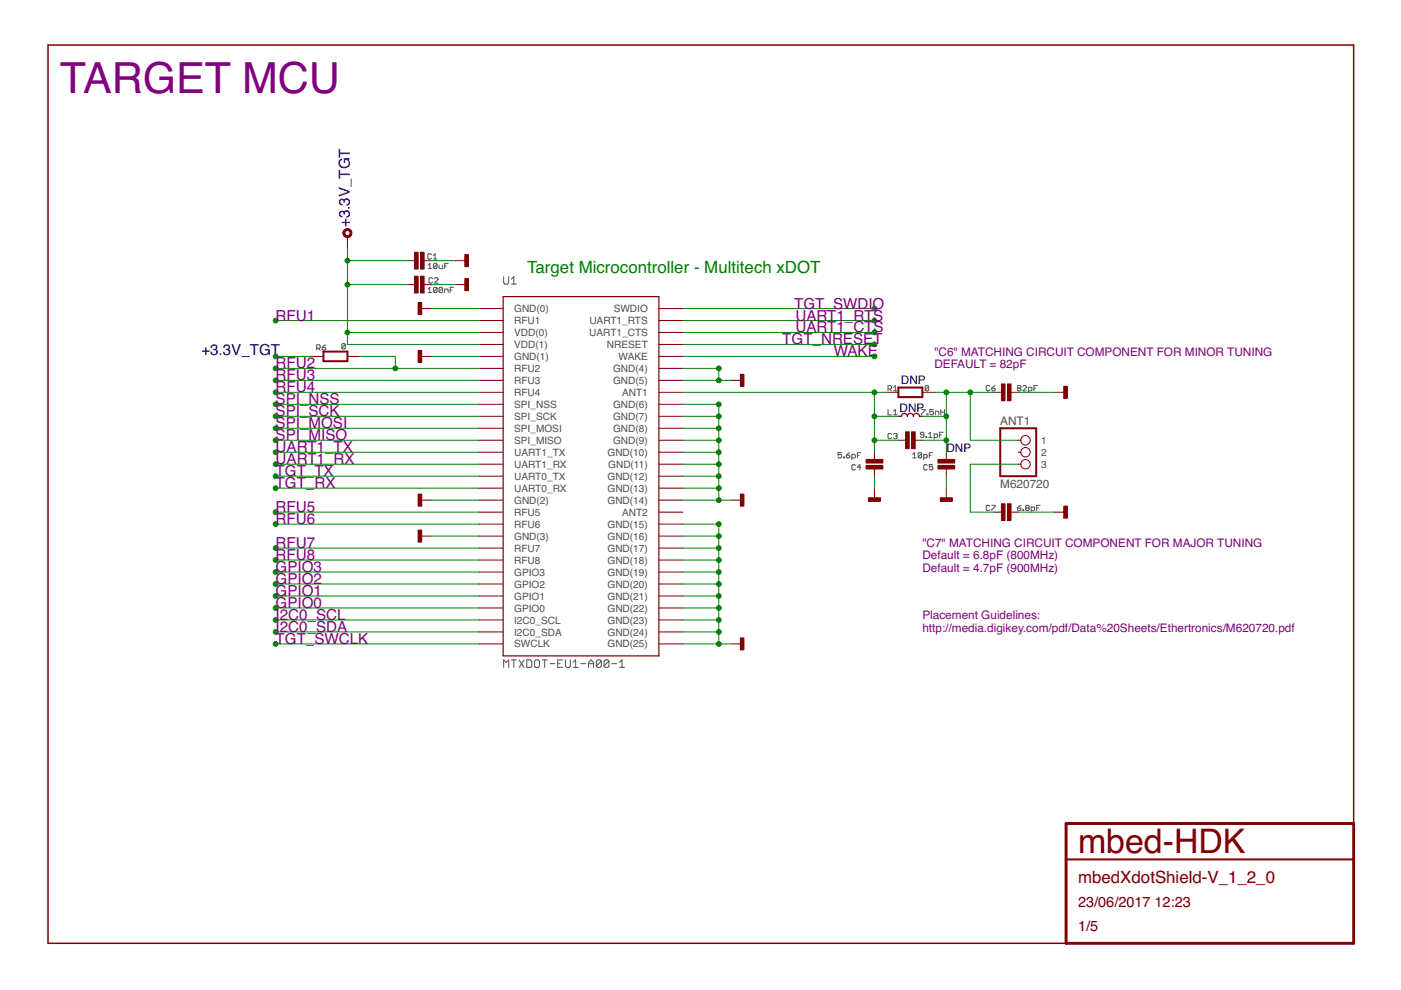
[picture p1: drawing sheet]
<svg xmlns="http://www.w3.org/2000/svg" width="297mm" height="210mm" viewBox="0 0 297 210" stroke-linecap="round" stroke-linejoin="round" font-family="sans-serif">
<g fill="none" stroke="#505050" stroke-width=".21">
<path d="M90.8 56.2l.3-.4v1.2M90.8 57h.7M91.5 54l-.2-.2h-.4l-.2 .2v.7l.2 .2h.4l.2-.2M91.7 59.1l-.2-.2h-.4l-.1 .2v.7l.1 .2h.4l.2-.2M91.9 54.9h.7M91.9 54.2l.3-.4v1.1M92.1 59.1l.2-.2h.4l.2 .2v.2l-.8 .7h.8M92.7 56v.8l-.2 .2h-.4l-.2-.2M92.7 56l-.2-.2h-.4l-.2 .2v.8M92.7 56l-.8 .8M93.1 56.2v.6l.2 .2h.6v-.8M94.3 56.4h.3"/>
<path d="M95 55.8h-.7v1.2M106.8 58.7v1.3l.2 .2h.6l.2-.2v-1.3M108.4 59.2l.5-.5v1.5M67.1 73.9h.6l.2-.2-.2-.6h-.6v1.1M67.5 73.9l.4 .3M68.3 73.7h.6l.2 .3-.2 .2h-.4l-.2-.2zM69.1 73.1l-.8 .6M73.2 73v.8l-.2 .2h-.3l-.2-.2M73.2 73l-.2-.1h-.3l-.2 .1v.8M73.2 73l-.7 .8M90.8 61.3l.3-.4v1.1M90.8 62h.7"/>
<path d="M92.7 61.1l-.2-.2h-.4l-.2 .2v.7M92.7 61.1v.7l-.2 .2h-.4l-.2-.2M92.7 61.1l-.8 .7M93.8 61.1l-.1-.2h-.4l-.2 .2v.7M93.8 61.1v.7l-.1 .2h-.4l-.2-.2M93.8 61.1l-.7 .7M94.3 62v-.7h.5l.2 .2v.5M95.4 61.5h.4M96.2 60.9h-.8v1.1M108.4 60.2h1.1M178.4 96h-.7v.5l.4-.2 .3 .2v.4l-.2 .2h-.3l-.2-.2M178.9 96.9h.1v.2h-.1z"/>
<path d="M179.4 96.5h.6l.2 .4-.2 .2h-.4l-.2-.2zM180.2 96l-.8 .5M180.6 97.1h.6l.2-.2v-.4l-.2-.2h-.6v1.2M181.4 98.7l-.2-.2h-.4l-.2 .2v.7l.2 .2h.4l.2-.2M181.8 96.5h.3M182.5 96h-.7v1.1M182.5 99.1h-.7l.5-.6v1.1M188.3 82.5h.5l.2-.2v-.4l-.2-.2h-.5v1.2M188.3 86.8v1.1h.7M188.7 82.5l.3 .4M189 92.1l-.2-.2h-.3l-.2 .2v.7l.2 .2h.3l.2-.2M189.4 82.9h.8"/>
<path d="M189.4 87.9h.8M189.4 92.1l.2-.2h.4l.2 .2-.2 .4M189.4 82.1l.4-.4v1.2M189.4 87.2l.4-.4v1.1M189.8 92.5h.2M190 92.5l.2 .1-.2 .4h-.4l-.2-.2M193.5 97.1h.7M193.5 96.3l.4-.3v1.1M195.4 86.8h.7l-.7 1.1M195.4 96.2l-.2-.2h-.3l-.2 .2v.7M195.4 96.2v.7l-.2 .2h-.3l-.2-.2M195.4 96.2l-.7 .7"/>
<path d="M195.9 97.1h.5l.2-.2v-.4l-.2-.2h-.5v1.2M195.9 92.2h-.6l-.2-.2 .2-.3h.4l.2 .1v.8l-.2 .2h-.4l-.2-.2M196.3 92.6h.2v.2h-.2zM196.6 87.8h.1v.1h-.1zM196.6 98.7l-.2-.2h-.4l-.1 .2v.7l.1 .2h.4l.2-.2M196.9 92.8h.7M196.9 92l.4-.3v1.1M196.9 81.9l-.2-.2h-.4l-.1 .2v.8M196.9 81.9v.8l-.2 .2h-.4l-.1-.2M196.9 81.9l-.7 .8M197 96.5h.4M197.8 96h-.8v1.1"/>
<path d="M197.8 98.5h-.8v.6l.4-.2 .4 .2v.3l-.2 .2h-.4l-.2-.2M197.9 86.8h-.8v.6l.4-.2 .4 .2v.4l-.2 .1h-.4l-.2-.1M198.1 92.8h.5l.2-.2v-.4l-.2-.2h-.5v1.1M198.3 87.9v-.7h.6l.2 .2v.5M199.2 92.2h.4M199.5 86.8v1.1M199.5 87.4h.7M200 91.7h-.8v1.1M200.2 86.8v1.1M209.8 81.9l-.1-.2h-.4l-.2 .2v.8l.2 .2h.4l.1-.2M210.3 82.3h.5l.2 .4-.2 .2h-.3l-.2-.2zM211 81.7l-.7 .6"/>
<path d="M215.9 82.3l-.2-.2 .2-.4h.4l.2 .2-.2 .4M215.9 82.3l-.2 .2 .2 .4h.4l.2-.2-.2-.4M215.9 82.3h.4M216.9 81.9l.2-.2h.3l.2 .2v.2l-.7 .8h.7M218 82.9h.6l.2-.2v-.4l-.2-.2h-.6v1.1M219.2 82.3h.4M220 81.7h-.8v1.2M209.8 107.3l-.1-.2-.6 .2v.8l.2 .1 .5-.1M210.3 107.1h.7l-.7 1.1M215.7 107.7h.6l.2 .4-.6 .1-.2-.1zM216.5 107.1l-.8 .6M216.9 108.1h.2v.1h-.2z"/>
<path d="M217.6 107.7l-.1 .2 .1 .3h.4l.2-.1-.2-.4M217.6 107.7h.4M217.6 107.7l-.1-.2 .1-.4h.4l.2 .2-.2 .4M218.6 108.2h.6l.2-.1v-.4l-.2-.2h-.6v1.1M219.8 107.7h.4M220.5 107.1h-.7v1.1M108.4 139.9h1.1M108.9 139.9v1.6M110.1 139.9l1 1.6M111.1 139.9l-1 1.6M111.7 139.9h.8l.3 .3v1l-.3 .3h-.8zM113.6 139.9h.5l.3 .3v1l-.3 .3h-.5l-.3-.3v-1z"/>
<path d="M115 139.9h1M115.5 139.9v1.6M119.3 139.9h-1.1v1.6h1.1M119.9 139.9v1.3l.2 .3h.6l.2-.3v-1.3M106.8 141.5v-1.6l.5 .5 .5-.5v1.6M116.6 140.7h1.1M118.2 140.7h.6M121.5 141.5h1.1M121.5 140.4l.5-.5v1.6M123.1 140.7h1.1M124.8 140.7h1M124.8 141.5v-1.1l.5-.5 .5 .5v1.1"/>
<path d="M127.5 140.2l-.3-.3h-.5l-.3 .3v1M127.5 140.2v1l-.3 .3h-.5l-.3-.3M127.5 140.2l-1.1 1M129.1 140.2l-.2-.3h-.6l-.2 .3v1M129.1 140.2v1l-.2 .3h-.6l-.2-.3M129.1 140.2l-1 1M129.7 140.7h1M131.3 141.5h1.1M131.3 140.4l.6-.5v1.6"/>
</g>
<g fill="none" stroke="#800000" stroke-width=".21">
<path d="M73.7 50.2v2.5M86.4 55.3h1.5M89.9 55.3h1.5M96.5 55.3h2.6M66.1 75.6h2.5M73.7 75.6h2.5M86.4 60.3h1.5M88.9 65.4h2.5M88.9 75.6h2.5M89.9 60.3h1.5M96.5 60.3h2.6M101.6 65.4h5.1"/>
<path d="M101.6 68h5.1M101.6 70.5h5.1M101.6 73h5.1M101.6 75.6h5.1M101.6 78.1h5.1M139.7 65.4h5.1M139.7 68h5.1M139.7 70.5h5.1M139.7 73h5.1M139.7 75.6h5.1M139.7 78.1h5.1M101.6 80.6h5.1"/>
<path d="M101.6 83.2h5.1M101.6 85.7h5.1M101.6 88.3h5.1M101.6 90.8h5.1M101.6 93.3h5.1M101.6 95.9h5.1M101.6 98.4h5.1M139.7 80.6h5.1M139.7 83.2h5.1M139.7 85.7h5.1M139.7 88.3h5.1M139.7 90.8h5.1"/>
<path d="M139.7 93.3h5.1M139.7 95.9h5.1M139.7 98.4h5.1M154.9 80.6h2.6M185.4 95.9v1.5M185.4 99.4v1.6M187.9 83.2h2.6M190.5 93.3h1.5M194 93.3h1.6M195.6 83.2h2.5M200.6 95.9v1.5M200.6 99.4v1.6"/>
<path d="M210.8 83.2h1.5M214.4 83.2h1.5M215.9 93.3h.6M215.9 95.9h.6M215.9 98.4h.6M223.5 83.2h2.5M88.9 106h2.5M88.9 113.7h2.5M101.6 101h5.1M101.6 103.5h5.1M101.6 106h5.1M101.6 108.6h5.1"/>
<path d="M101.6 111.1h5.1M101.6 113.7h5.1M101.6 116.2h5.1M101.6 118.7h5.1M139.7 101h5.1M139.7 103.5h5.1M139.7 106h5.1M139.7 108.6h5.1M139.7 111.1h5.1M139.7 113.7h5.1M139.7 116.2h5.1M139.7 118.7h5.1"/>
<path d="M154.9 106h2.6M185.4 103.5v2.5M200.6 103.5v2.5M210.8 108.6h1.5M214.4 108.6h1.5M223.5 108.6h2.5M101.6 121.3h5.1M101.6 123.8h5.1M101.6 126.4h5.1M101.6 128.9h5.1M101.6 131.4h5.1M101.6 134h5.1"/>
<path d="M101.6 136.5h5.1M139.7 121.3h5.1M139.7 123.8h5.1M139.7 126.4h5.1M139.7 128.9h5.1M139.7 131.4h5.1M139.7 134h5.1M139.7 136.5h5.1M154.9 136.5h2.6"/>
<circle cx="217.4" cy="93.3" r=".99"/>
<circle cx="217.4" cy="98.4" r=".99"/>
<circle cx="217.4" cy="95.9" r=".99"/>
</g>
<path d="M106.7 62.9h33v76.2h-33zM190.5 88.3h.6a.63 .63 0 0 1 .6-.7 .63 .63 0 0 1 .7 .7 .63 .63 0 0 1 .6-.7 .63 .63 0 0 1 .7 .7 .63 .63 0 0 1 .6-.7 .63 .63 0 0 1 .6 .7h.7" fill="none" stroke="#800000" stroke-width=".25"/>
<g fill="#800000" stroke="#800000" stroke-width=".21">
<path d="M88.6 64.2h.8v2.5h-.8z"/>
<path d="M88.6 74.3h.8v2.5h-.8z"/>
<path d="M88.6 104.8h.8v2.5h-.8z"/>
<path d="M88.6 112.4h.8v2.5h-.8z"/>
<path d="M157 79.4h.7v2.5h-.7z"/>
<path d="M157 104.8h.7v2.5h-.7z"/>
<path d="M157 135.3h.7v2.5h-.7z"/>
<path d="M87.9 53.5h.7v3.5h-.7z"/>
<path d="M89.2 53.5h.7v3.5h-.7z"/>
<path d="M98.6 54h.7v2.5h-.7z"/>
<path d="M87.9 58.6h.7v3.5h-.7z"/>
<path d="M89.2 58.6h.7v3.5h-.7z"/>
<path d="M98.6 59.1h.7v2.5h-.7z"/>
<path d="M192 91.6h.8v3.5h-.8z"/>
<path d="M193.3 91.6h.7v3.5h-.7z"/>
<path d="M183.6 98.7h3.6v.7h-3.6z"/>
<path d="M183.6 97.4h3.6v.8h-3.6z"/>
<path d="M198.9 98.7h3.5v.7h-3.5z"/>
<path d="M198.9 97.4h3.5v.8h-3.5z"/>
<path d="M184.1 105.5h2.6v.8h-2.6z"/>
<path d="M199.4 105.5h2.5v.8h-2.5z"/>
<path d="M213.6 81.4h.8v3.6h-.8z"/>
<path d="M212.3 81.4h.8v3.6h-.8z"/>
<path d="M225.5 81.9h.8v2.6h-.8z"/>
<path d="M213.6 106.8h.8v3.6h-.8z"/>
<path d="M212.3 106.8h.8v3.6h-.8z"/>
<path d="M225.5 107.3h.8v2.6h-.8z"/>
</g>
<path d="M72.9 48.8a.96 .96 0 0 1 1.5 0 .96 .96 0 0 1-.4 1.5 .96 .96 0 0 1-1.3-.9h.4a.56 .56 0 0 1 .8-.5 .56 .56 0 0 1 .1 1 .56 .56 0 0 1-.9-.3v-.2h-.4z" fill-rule="evenodd" fill="#800000" stroke="#800000" stroke-width=".21"/>
<path d="M68.6 74.5h5.1v2.1h-5.1zM190.5 82.2h5.1v2h-5.1zM212.1 90.8h7.6v10.2h-7.6zM226 182.2h61" fill="none" stroke="#800000" stroke-width=".42"/>
<path d="M287 174.6v-165.1h-276.8v190.5h215.8" fill="none" stroke="#800000" stroke-width=".32"/>
<path d="M226 174.6h61v25.4h-61z" fill="none" stroke="#800000" stroke-width=".61"/>
<g fill="none" stroke="#008000" stroke-width=".21">
<path d="M73.7 55.3h12.7M73.7 52.7v20.3h27.9M91.4 55.3h5.1M58.4 75.6h7.7M58.4 78.1h43.2M58.4 68h43.2M73.7 60.3h12.7M73.7 70.5h27.9M76.2 75.6h7.6v2.5M91.4 65.4h10.2M91.4 75.6h10.2M91.4 60.3h5.1"/>
<path d="M144.8 65.4h40.6M144.8 75.6h40.6M144.8 78.1h7.6v2.5M144.8 68h40.6M144.8 70.5h40.6M144.8 73h40.6M58.4 80.6h43.2M58.4 85.7h43.2M58.4 88.3h43.2M58.4 90.8h43.2M58.4 93.3h43.2M58.4 95.9h43.2"/>
<path d="M58.4 98.4h43.2M58.4 83.2h43.2M144.8 85.7h7.6v20.3M144.8 80.6h10.1M144.8 88.3h7.6M144.8 90.8h7.6M144.8 93.3h7.6M144.8 95.9h7.6M144.8 98.4h7.6M144.8 83.2h43.1M185.4 88.3h5.1M185.4 93.3h5.1"/>
<path d="M185.4 83.2v12.7M195.6 88.3h5M195.6 93.3h5M198.1 83.2h12.7M200.6 83.2v12.7M205.7 83.2v10.1h10.2M215.9 98.4h-10.2v10.2h5.1M215.9 83.2h7.6M58.4 101h43.2M58.4 103.5h43.2M58.4 111.1h43.2M58.4 116.2h43.2"/>
<path d="M58.4 118.7h43.2M58.4 108.6h43.2M91.4 106h10.2M91.4 113.7h10.2M144.8 106h10.1M144.8 113.7h7.6M144.8 111.1h7.6v25.4M144.8 101h7.6M144.8 103.5h7.6M144.8 116.2h7.6M144.8 118.7h7.6M185.4 101v2.5"/>
<path d="M200.6 101v2.5M215.9 108.6h7.6M58.4 136.5h43.2M58.4 121.3h43.2M58.4 123.8h43.2M58.4 126.4h43.2M58.4 128.9h43.2M58.4 131.4h43.2M58.4 134h43.2M144.8 136.5h10.1M144.8 121.3h7.6M144.8 123.8h7.6"/>
<path d="M144.8 126.4h7.6M144.8 128.9h7.6M144.8 131.4h7.6M144.8 134h7.6"/>
</g>
<g fill="#008000" stroke="#008000" stroke-width=".21">
<circle cx="152.4" cy="78.1" r=".51"/>
<circle cx="152.4" cy="80.6" r=".51"/>
<circle cx="152.4" cy="106" r=".51"/>
<circle cx="152.4" cy="103.5" r=".51"/>
<circle cx="152.4" cy="101" r=".51"/>
<circle cx="152.4" cy="98.4" r=".51"/>
<circle cx="152.4" cy="95.9" r=".51"/>
<circle cx="152.4" cy="93.3" r=".51"/>
<circle cx="152.4" cy="90.8" r=".51"/>
<circle cx="152.4" cy="88.3" r=".51"/>
<circle cx="152.4" cy="85.7" r=".51"/>
<circle cx="152.4" cy="111.1" r=".51"/>
<circle cx="152.4" cy="113.7" r=".51"/>
<circle cx="152.4" cy="116.2" r=".51"/>
<circle cx="152.4" cy="118.7" r=".51"/>
<circle cx="152.4" cy="121.3" r=".51"/>
<circle cx="152.4" cy="123.8" r=".51"/>
<circle cx="152.4" cy="126.4" r=".51"/>
<circle cx="152.4" cy="128.9" r=".51"/>
<circle cx="152.4" cy="131.4" r=".51"/>
<circle cx="152.4" cy="134" r=".51"/>
<circle cx="152.4" cy="136.5" r=".51"/>
<circle cx="58.4" cy="68" r=".51"/>
<circle cx="58.4" cy="78.1" r=".51"/>
<circle cx="83.8" cy="78.1" r=".51"/>
<circle cx="58.4" cy="80.6" r=".51"/>
<circle cx="58.4" cy="83.2" r=".51"/>
<circle cx="58.4" cy="85.7" r=".51"/>
<circle cx="58.4" cy="88.3" r=".51"/>
<circle cx="58.4" cy="90.8" r=".51"/>
<circle cx="58.4" cy="93.3" r=".51"/>
<circle cx="58.4" cy="95.9" r=".51"/>
<circle cx="58.4" cy="98.4" r=".51"/>
<circle cx="58.4" cy="101" r=".51"/>
<circle cx="58.4" cy="103.5" r=".51"/>
<circle cx="58.4" cy="108.6" r=".51"/>
<circle cx="58.4" cy="111.1" r=".51"/>
<circle cx="58.4" cy="116.2" r=".51"/>
<circle cx="58.4" cy="118.7" r=".51"/>
<circle cx="58.4" cy="121.3" r=".51"/>
<circle cx="58.4" cy="123.8" r=".51"/>
<circle cx="58.4" cy="126.4" r=".51"/>
<circle cx="58.4" cy="128.9" r=".51"/>
<circle cx="58.4" cy="131.4" r=".51"/>
<circle cx="58.4" cy="134" r=".51"/>
<circle cx="58.4" cy="136.5" r=".51"/>
<circle cx="185.4" cy="65.4" r=".51"/>
<circle cx="185.4" cy="68" r=".51"/>
<circle cx="185.4" cy="70.5" r=".51"/>
<circle cx="185.4" cy="73" r=".51"/>
<circle cx="185.4" cy="75.6" r=".51"/>
<circle cx="185.4" cy="93.3" r=".51"/>
<circle cx="185.4" cy="88.3" r=".51"/>
<circle cx="185.4" cy="83.2" r=".51"/>
<circle cx="73.7" cy="70.5" r=".51"/>
<circle cx="73.7" cy="55.3" r=".51"/>
<circle cx="73.7" cy="60.3" r=".51"/>
<circle cx="58.4" cy="75.6" r=".51"/>
<circle cx="200.6" cy="88.3" r=".51"/>
<circle cx="200.6" cy="93.3" r=".51"/>
<circle cx="200.6" cy="83.2" r=".51"/>
<circle cx="205.7" cy="83.2" r=".51"/>
</g>
<text font-size="9.1" fill="#800080" x="12.7" y="19.7">TARGET MCU</text>
<text font-size="7.2" fill="#800000" x="228.6" y="181">mbed-HDK</text>
<text font-size="3.6" fill="#008000" x="111.8" y="57.8">Target Microcontroller - Multitech xDOT</text>
<text font-size="3.6" fill="#800000" x="228.6" y="187.3">mbedXdotShield-V_1_2_0</text>
<g font-size="3.2" fill="#000080">
<text x="74.2" y="48.1" transform="rotate(-90 74.2 48.1)">+3.3V_TGT</text>
<text x="42.7" y="75.3">+3.3V_TGT</text>
</g>
<g font-size="3.2" fill="#800080">
<text x="168.4" y="65.4">TGT_SWDIO</text>
<text x="58.4" y="68">RFU1</text>
<text x="168.6" y="68">UART1_RTS</text>
<text x="168.6" y="70.5">UART1_CTS</text>
<text x="165.9" y="73">TGT_NRESET</text>
<text x="176.8" y="75.6">WAKE</text>
<text x="58.4" y="78.1">RFU2</text>
<text x="58.4" y="80.7">RFU3</text>
<text x="58.4" y="83.2">RFU4</text>
<text x="58.4" y="85.7">SPI_NSS</text>
<text x="58.4" y="88.3">SPI_SCK</text>
<text x="58.4" y="90.8">SPI_MOSI</text>
<text x="58.4" y="93.3">SPI_MISO</text>
<text x="58.4" y="95.9">UART1_TX</text>
<text x="58.4" y="98.4">UART1_RX</text>
<text x="58.4" y="101">TGT_TX</text>
<text x="58.4" y="103.5">TGT_RX</text>
<text x="58.4" y="108.6">RFU5</text>
<text x="58.4" y="111.1">RFU6</text>
<text x="58.4" y="116.2">RFU7</text>
<text x="58.4" y="118.7">RFU8</text>
<text x="58.4" y="121.3">GPIO3</text>
<text x="58.4" y="123.8">GPIO2</text>
<text x="58.4" y="126.4">GPIO1</text>
<text x="58.4" y="128.9">GPIO0</text>
<text x="58.4" y="131.4">I2C0_SCL</text>
<text x="58.4" y="134">I2C0_SDA</text>
<text x="58.4" y="136.5">TGT_SWCLK</text>
</g>
<g font-size="3.1" fill="#800000">
<text x="228.6" y="192.4">23/06/2017</text>
<text x="228.6" y="197.5">1/5</text>
<text x="244.8" y="192.4">12:23</text>
</g>
<g font-size="2.5" fill="#800080">
<text x="198.1" y="75.4">&quot;C6&quot; MATCHING CIRCUIT COMPONENT FOR MINOR TUNING</text>
<text x="198.1" y="78.1">DEFAULT = 82pF</text>
<text x="195.6" y="115.9">&quot;C7&quot; MATCHING CIRCUIT COMPONENT FOR MAJOR TUNING</text>
<text x="195.6" y="118.6">Default = 6.8pF (800MHz)</text>
<text x="195.6" y="121.3">Default = 4.7pF (900MHz)</text>
<text x="195.6" y="131.3">Placement Guidelines:</text>
<text x="195.6" y="134">http://media.digikey.com/pdf/Data%20Sheets/Ethertronics/M620720.pdf</text>
</g>
<g font-size="2.5" fill="#000080">
<text x="191" y="81.4">DNP</text>
<text x="190.7" y="87.3">DNP</text>
<text x="200.6" y="95.9">DNP</text>
</g>
<g font-size="2.5" fill="#505050">
<text x="212.1" y="90.2">ANT1</text>
<text x="212.1" y="103.5">M620720</text>
</g>
<g font-size="2.1" fill="#505050">
<text x="109" y="66.2">GND(0)</text>
<text x="109" y="68.7">RFU1</text>
<text x="109" y="71.3">VDD(0)</text>
<text x="124.9" y="71.3">UART1_CTS</text>
<text x="125" y="68.7">UART1_RTS</text>
<text x="130.1" y="66.2">SWDIO</text>
<text x="109" y="73.8">VDD(1)</text>
<text x="109" y="76.3">GND(1)</text>
<text x="128.7" y="73.8">NRESET</text>
<text x="131.1" y="76.3">WAKE</text>
<text x="109" y="78.9">RFU2</text>
<text x="109" y="81.4">RFU3</text>
<text x="109" y="84">RFU4</text>
<text x="130" y="78.9">GND(4)</text>
<text x="130" y="81.4">GND(5)</text>
<text x="131.9" y="84">ANT1</text>
<text x="109" y="86.5">SPI_NSS</text>
<text x="109" y="89">SPI_SCK</text>
<text x="130" y="86.5">GND(6)</text>
<text x="130" y="89">GND(7)</text>
<text x="109" y="91.6">SPI_MOSI</text>
<text x="109" y="94.1">SPI_MISO</text>
<text x="130" y="91.6">GND(8)</text>
<text x="130" y="94.1">GND(9)</text>
<text x="220.8" y="94.1">1</text>
<text x="109" y="96.7">UART1_TX</text>
<text x="109" y="99.2">UART1_RX</text>
<text x="109" y="101.7">UART0_TX</text>
<text x="128.8" y="96.7">GND(10)</text>
<text x="128.8" y="101.7">GND(12)</text>
<text x="129" y="99.2">GND(11)</text>
<text x="220.8" y="96.7">2</text>
<text x="220.8" y="99.2">3</text>
<text x="109" y="104.3">UART0_RX</text>
<text x="109" y="106.8">GND(2)</text>
<text x="128.8" y="104.3">GND(13)</text>
<text x="128.8" y="106.8">GND(14)</text>
<text x="109" y="109.3">RFU5</text>
<text x="109" y="111.9">RFU6</text>
<text x="128.8" y="111.9">GND(15)</text>
<text x="131.9" y="109.3">ANT2</text>
<text x="109" y="114.4">GND(3)</text>
<text x="109" y="117">RFU7</text>
<text x="109" y="119.5">RFU8</text>
<text x="128.8" y="114.4">GND(16)</text>
<text x="128.8" y="117">GND(17)</text>
<text x="128.8" y="119.5">GND(18)</text>
<text x="109" y="122">GPIO3</text>
<text x="109" y="124.6">GPIO2</text>
<text x="128.8" y="122">GND(19)</text>
<text x="128.8" y="124.6">GND(20)</text>
<text x="109" y="127.1">GPIO1</text>
<text x="109" y="129.7">GPIO0</text>
<text x="128.8" y="127.1">GND(21)</text>
<text x="128.8" y="129.7">GND(22)</text>
<text x="109" y="132.2">I2C0_SCL</text>
<text x="109" y="134.7">I2C0_SDA</text>
<text x="109" y="137.3">SWCLK</text>
<text x="128.8" y="132.2">GND(23)</text>
<text x="128.8" y="134.7">GND(24)</text>
<text x="128.8" y="137.3">GND(25)</text>
</g>
</svg>
